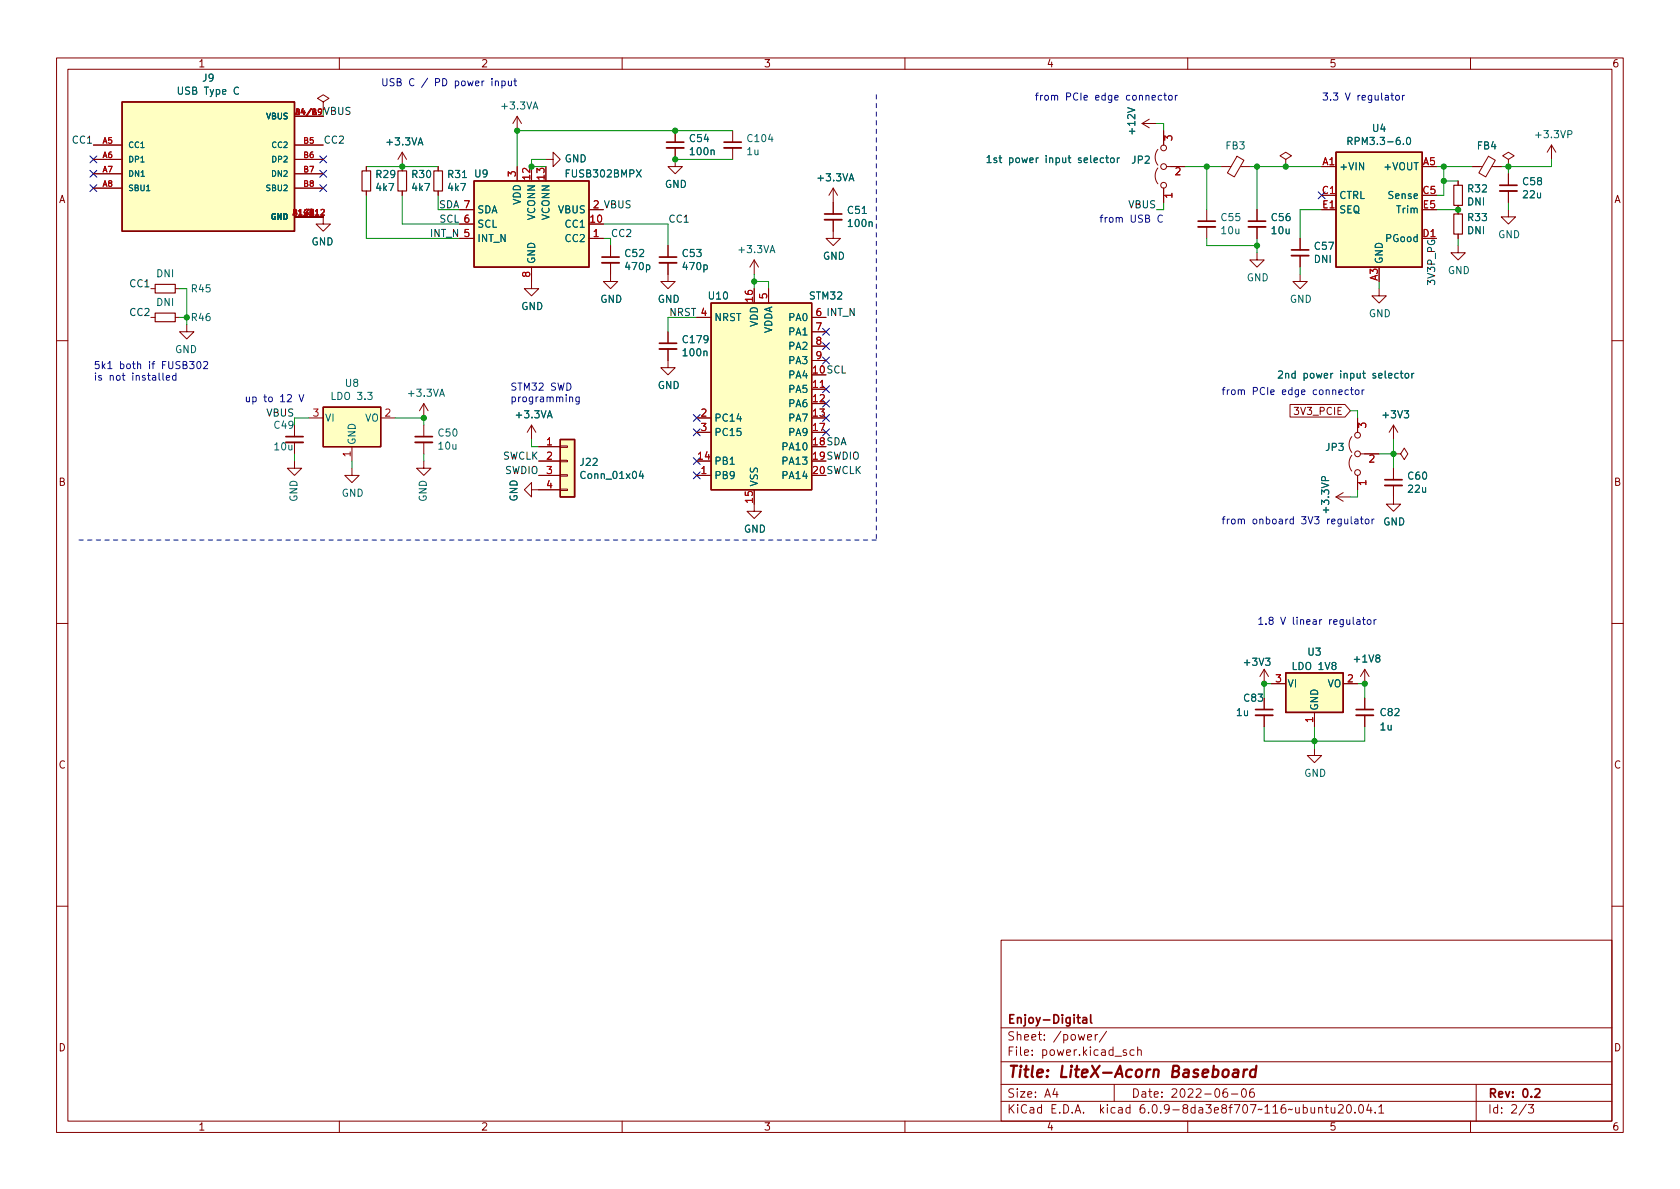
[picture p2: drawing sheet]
<svg xmlns="http://www.w3.org/2000/svg" width="297mm" height="210mm" viewBox="0 0 297 210" stroke-linecap="round" stroke-linejoin="round" font-family="sans-serif">
<g fill="none" stroke="#840000" stroke-width=".18">
<path d="M10 10.2h277v190.1h-277zM12 12.2h273v186.1h-273zM57.1 18l1.1-.6-1.1-.6-1 .6 1 .6v1.3M60 10.2v2M110 10.2v2M160 10.2v2M210 10.2v2M260 10.2v2M16.5 25.6h5.1M16.5 28.2h5.1M16.5 30.7h5.1M16.5 33.3h5.1"/>
<path d="M52.1 38.3h5v1.3h-1.2l1.2 1.3 1.3-1.3h-1.3M52.1 20.6h5M52.1 25.6h5M52.1 28.2h5M52.1 30.7h5M52.1 33.3h5M64.8 29.5v.7M64.8 33.8v.7M71.1 26.9v3.3M71.1 33.8v.7M71.1 26.9l-.7 1.3M71.1 26.9l.8 1.3"/>
<path d="M77.5 29.5v.7M77.5 33.8v.7M81.3 37.1h2.5M81.3 39.6h2.5M91.4 20.6v2.5M91.4 29.5v2.5M91.4 20.6l-.7 1.2M91.4 20.6l.8 1.2M96.5 28.2h1.3v-1.3l1.3 1.3-1.3 1.3v-1.3M104.1 37.1h2.6M119.4 26.2v3.3h1.2l-1.2 1.2-1.3-1.2h1.3M119.4 23.1v2"/>
<path d="M129.5 23.1v2M129.5 26.2v2M147.3 38.9v3.3h1.3l-1.3 1.2-1.3-1.2h1.3M147.3 33.3l-.7 1.2M147.3 33.3v4.5M147.3 33.3l.8 1.2M201.9 21.8l1.3 .8M201.9 21.8h2.6M203.2 21.1l-1.3 .7M204.7 29.7a2.26 2.26 0 0 0 0 2.8M204.7 26.4a2.26 2.26 0 0 0 0 2.8M205.7 23.1v2.5"/>
<path d="M205.7 33.3v2.5M206.2 29.5h3.3M213.4 37.1v2M215.9 29.5h1.8M218.7 27.6l1.2 .7-1.7 3-1.2-.7zM219.3 29.5h1.7M222.2 37.1v2M227.3 28.2l1-.6-1-.7-1 .7 1 .6v1.3M227.3 29.5h.1M257.8 32v.8M257.8 36.3v1.5M260.3 29.5h1.8"/>
<path d="M263.2 27.6l1.2 .7-1.7 3-1.2-.7zM263.8 29.5h1.6M266.7 28.2l1-.6-1-.7-1 .7 1 .6v1.3M266.7 29.5h.1M266.7 37.1v1.2h1.3l-1.3 1.3-1.3-1.3h1.3M266.7 30.7v2.1M266.7 33.8v2M274.3 25.6l-.7 1.3M274.3 25.6v2.6M274.3 25.6l.8 1.3M26.7 51h.7M26.7 56.1h.7"/>
<path d="M31 51h.7M31 56.1h.7M33 57.4v1.3h-1.3l1.3 1.2 1.3-1.2h-1.3M81.3 42.2h2.5M94 47.2v3.8h1.2l-1.2 1.3-1.3-1.3h1.3M104.1 42.2h2.6M107.9 46.5v3.3h1.3l-1.3 1.2-1.2-1.2h1.2M107.9 43.4v2.1M118.1 46.5v3.3h1.3l-1.3 1.2-1.3-1.2h1.3M118.1 43.4v2.1M118.1 58.7v2M123.2 56.1h2.5"/>
<path d="M133.3 46l-.7 1.2M133.3 46v2.5M133.3 46l.8 1.2M135.9 51v2.6M143.5 56.1h2.5M143.5 58.7h2.5M213.4 40.1v2.1M222.2 44.7v1.3h1.3l-1.3 1.2-1.2-1.2h1.2M222.2 40.1v2.1M229.9 48.5v1.3h1.2l-1.2 1.2-1.3-1.2h1.3M229.9 42.2v2M229.9 45.2v2"/>
<path d="M243.8 51v1.3h1.3l-1.3 1.3-1.2-1.3h1.2M257.8 43.4v1.3h1.3l-1.3 1.3-1.3-1.3h1.3M257.8 41.4v.8M10 60.2h2M52.1 75.2v2M52.1 78.2v2.1M54.6 73.9h2.5M62.2 79v2.5M67.3 73.9h2.5M74.9 71.4l-.7 1.2M74.9 71.4v2.5M74.9 75.2v2"/>
<path d="M74.9 78.2v2.1M74.9 71.4l.8 1.2M94 75.2l-.8 1.2M94 75.2v2.5M94 75.2l.7 1.2M95.2 79h3.9M99.1 78.9h1.2v.2h-1.2zM118.1 61.7v3.3h1.3l-1.3 1.3-1.3-1.3h1.3M123.2 73.9h2.5M123.2 76.4h2.5M143.5 68.8h2.5M143.5 61.2h2.5"/>
<path d="M143.5 63.7h2.5M228.1 71.5h9.7l1 1.1-1 1.1h-9.7zM239 77.2a2.26 2.26 0 0 0 0 2.8M240 73.9v2.5M246.4 75.2l-.8 1.2M246.4 75.2v2.5M246.4 75.2l.7 1.2M285 60.2h2M52.1 81.5v1.3h-1.3l1.3 1.3 1.2-1.3h-1.2M62.2 82.8v1.3h1.3l-1.3 1.2-1.2-1.2h1.2M74.9 81.5v1.3h-1.2l1.2 1.3 1.3-1.3h-1.3M94 86.6v-1.3l-1.3 1.3 1.3 1.3v-1.3h5.1"/>
<path d="M95.2 81.5h3.9M95.2 84.1h3.9M99.1 86.5h1.2v.2h-1.2zM99.1 83.9h1.2v.3h-1.2zM99.1 81.4h1.2v.3h-1.2zM123.2 84.1h2.5M133.3 89.1v1.3h1.3l-1.3 1.3-1.2-1.3h1.2M236.2 87.9l1.3 .7M236.2 87.9h2.6M237.5 87.1l-1.3 .8M239 80.5a2.26 2.26 0 0 0 0 2.8M240 84.1v2.5"/>
<path d="M240.5 80.3h3.3M246.4 85.8v3.3h1.2l-1.2 1.3-1.3-1.3h1.3M246.4 80.3h1.2l.7-1.1 .6 1.1-.6 1-.7-1M246.4 80.3h.1M246.4 82.8v2M10 110.2h2M223.5 118.4v2.5M223.5 118.4l-.7 1.2M223.5 118.4l.8 1.2M241.3 118.4v2.5M241.3 118.4l-.8 1.2M241.3 118.4l.8 1.2"/>
<path d="M285 110.2h2M223.5 123.4v2.1M223.5 126.5v2M224.8 120.9h2.5M232.4 132.3v1.3h1.3l-1.3 1.3-1.3-1.3h1.3M232.4 126v2.5M237.5 120.9h2.5M241.3 123.4v2.1M241.3 126.5v2M10 160.2h2M177 166.3h108v32h-108zM285 160.2h2"/>
<path d="M60 198.3v2M110 198.3v2M160 198.3v2M177 194.8h108M177 191.8h108M177 187.8h108M177 181.8h108M186.5 192.5l-.4 1h1M186.9 193v1M192.3 183.4l.7-.1-.1-.3-.4-.1-.2 .2 .1 .8h.5M193.6 182.9v1M194.1 182.9l-.3 .1-.2 .2"/>
<path d="M195.6 182.4l-1.2 1.9M197 191.8v3M199.1 185.7l-.3-.1-.2 .2v.3l.5 .1v.4h-.5M200.5 185.7l-.4-.1-.3 .3v.4l.1 .3h.6M201.1 185.8l.3-.2 .3 .1 .1 .9M201.1 185.1v1.5M210 198.3v2M216.9 192.5a.59 .59 0 0 0-.7 .7v.5l.2 .3h.4l.2-.1 .1-.5-.2-.2-.4-.1-.3 .3M217.7 193.5h1.2M219.7 192.6l.2-.1a.81 .81 0 0 1 .5 .7 .81 .81 0 0 1-.3 .8h-.1a.81 .81 0 0 1-.6-.6 .81 .81 0 0 1 .3-.8zM221.6 192.5a.59 .59 0 0 0-.7 .7v.5l.2 .3h.4l.2-.1 .1-.5-.2-.2-.4-.1-.3 .3M233.1 196l.3-.2 .3 .1 .1 .9"/>
<path d="M233.1 195.8v1M234.3 195.8h.6M234.5 195.3v1.3l.4 .2M235.4 195.8v1h.4l.2-.1M236 195.8v1M236.6 195.5l.6-.2 .2 .2 .1 .3-.9 1h.9M238.3 195.4l.1-.1a.81 .81 0 0 1 .6 .7 .81 .81 0 0 1-.3 .8h-.1a.81 .81 0 0 1-.6-.6 .81 .81 0 0 1 .3-.8zM239.6 196.7v.1M240.4 195.4l.2-.1a.81 .81 0 0 1 .6 .7 .81 .81 0 0 1-.3 .8h-.2a.81 .81 0 0 1-.6-.6 .81 .81 0 0 1 .3-.8zM242 195.3l-.4 1h1M242.4 195.8v1M243.1 196.7v.1"/>
<path d="M243.8 195.8l.4-.5v1.5M243.8 196.8h.8M260 198.3v2M261 191.8v6.5M269.9 195.3l-1.3 1.9M270.2 195.3h1l-.6 .6 .5 .1v.7l-.2 .1h-.5l-.2-.1"/>
<circle cx="205.7" cy="32.8" r=".51"/>
<circle cx="205.7" cy="29.5" r=".51"/>
<circle cx="205.7" cy="26.2" r=".51"/>
<circle cx="240" cy="77" r=".51"/>
<circle cx="240" cy="83.6" r=".51"/>
<circle cx="240" cy="80.3" r=".51"/>
</g>
<g fill="none" stroke="#840000" stroke-width=".3">
<path d="M117.9 25.1h3M128 25.1h3.1M145.8 37.8h3M211.8 39.1h3.1M220.7 39.1h3.1M265.2 32.8h3M106.4 45.5h3.1M116.6 45.5h3M228.3 44.2h3.1M50.5 77.2h3.1M73.4 77.2h3.1M116.6 60.7h3"/>
<path d="M244.9 84.8h3M222 125.5h3M239.8 125.5h3M192.8 179.4v1.3l.3 .2M191.5 180h.6v.9M192.1 180.3l-.5 .1a.29 .29 0 0 0-.2 .2 .29 .29 0 0 0 .2 .3h.5M271.4 192.7l.6-.2 .2 .2 .1 .3-1 1h1"/>
</g>
<path d="M218.1 189.2l.2-.1 .6 .1-.1 1.3M219 189.6l-.7 .1a.4 .4 0 0 0-.4 .3 .4 .4 0 0 0 .3 .5l.7-.1M220 189.1l-.2 1.4M220.5 189.1l-.4 .1-.2 .3M222 189.2a.66 .66 0 0 0-.9 .3l-.1 .6 .1 .3 .2 .1 .6-.1M222.1 188.5l-.2 2" fill="none" stroke="#840000" stroke-width=".4"/>
<g fill="none" stroke="#840000" stroke-width=".33">
<path d="M117.9 26.2h3M128 26.2h3.1M145.8 38.9h3M265.2 33.8h3M106.4 46.5h3.1M116.6 46.5h3M211.8 40.1h3.1M220.7 40.1h3.1M228.3 45.2h3.1M50.5 78.2h3.1M73.4 78.2h3.1M116.6 61.7h3"/>
<path d="M244.9 85.8h3M222 126.5h3M239.8 126.5h3"/>
</g>
<path d="M64 30.2h1.5v3.6h-1.5zM70.4 30.2h1.5v3.6h-1.5zM76.7 30.2h1.5v3.6h-1.5zM257 37.8h1.6v3.6h-1.6zM257 32.8h1.6v3.5h-1.6zM27.4 50.3h3.6v1.5h-3.6zM27.4 55.4h3.6v1.5h-3.6z" fill="none" stroke="#840000" stroke-width=".2"/>
<g fill="none" stroke="#006464" stroke-width=".18">
<path d="M42.2 15.5a.6 .6 0 0 0-.9 .4 .6 .6 0 0 0 .6 .8l.3-.1M174.5 27.9l.4-.4v1.3M174.5 28.8h.7M195.5 27.9h.5M195.7 27.5v1.1l.3 .2M196.5 28l.3-.1 .2 .3v.3l-.2 .3-.3-.1-.2-.2zM197.6 27.9v.9M197.9 27.9l-.3 .3M238.3 25l.6-.1 .2-.2-.1-.3-.7-.1v1.3M238.6 25l.5 .6M248.8 24.4l.2-.1a.68 .68 0 0 1 .4 .6 .68 .68 0 0 1-.4 .7l-.2-.2-.1-.3zM226 65.7l.5-.1 .3 .4-.8 .9h.8"/>
<path d="M247.6 66h.5M247.8 65.6v1.1l.3 .2M248.5 66.1l.2-.1 .3 .1 .1 .5-.1 .2-.3 .1-.2-.2zM249.6 66v.9M250 66l-.4 .3M113.3 83.3l-.3 .9h.8M113.6 83.8v.8"/>
</g>
<g fill="#ffffc2" stroke="#ffffc2" stroke-width=".18">
<path d="M227.3 119h10.2v7h-10.2z"/>
<path d="M99.1 77.7h2.5v10.2h-2.5z"/>
<path d="M83.8 32h20.3v15.2h-20.3z"/>
<path d="M236.2 26.9h15.3v20.3h-15.3z"/>
<path d="M21.6 18h30.5v22.9h-30.5z"/>
<path d="M125.7 53.6h17.8v33h-17.8z"/>
<path d="M57.1 72h10.2v7h-10.2z"/>
</g>
<path d="M21.6 18h30.5v22.9h-30.5zM83.8 32h20.3v15.2h-20.3zM236.2 26.9h15.3v20.3h-15.3zM125.7 53.6h17.8v33h-17.8zM57.1 72h10.2v7h-10.2zM99.1 77.7h2.5v10.2h-2.5zM227.3 119h10.2v7h-10.2z" fill="none" stroke="#840000" stroke-width=".25"/>
<path d="M51.8 38l.3-1 .4 1M56.8 37.1l.3-.1 .2 .3-.6 .7h.6" fill="none" stroke="#a90000" stroke-width=".18"/>
<g fill="none" stroke="#0000c2" stroke-width=".18">
<path d="M87 13.9v.1M87 14.3v.9M87.6 14.4l.2-.1 .3 .1v.8M87.6 14.3v.9M88.7 14.4l.4-.1 .2 .3-.1 .5h-.5M88.7 14.3v1.3M89.9 14.3v.8l.3 .1 .2-.2M90.4 14.3v.9M90.9 14.3h.4M91 13.9v1.1l.3 .2M203.7 17.3l.6-.1-.1-.3h-.3l-.2 .1 .1 .6h.4M205.4 16.9h-.4l-.2 .2 .1 .5h.5"/>
<path d="M205.8 16.9h.4M205.9 16.4v1.1l.3 .2M206.7 16.9h.3l.3 .2v.4l-.3 .2-.3-.1-.1-.1zM207.8 16.9v.8M208.2 16.9l-.4 .2M245.9 16.9h.5M246.1 16.4v1.1l.3 .2M246.8 17l.2-.1 .4 .1v.5l-.1 .1-.3 .1-.2-.1zM248 16.9v.8M248.3 16.9l-.3 .2M205.5 38.1a.6 .6 0 0 0-.8 .5 .6 .6 0 0 0 .6 .7l.2-.1M28.1 66v1.1l.2 .1"/>
<path d="M28.8 66v1.1l.2 .1M29.4 66.8l.6-.1v-.2l-.4-.1-.2 .2 .1 .6h.5M31.1 66.5l-.4-.1-.2 .2 .1 .6h.5M31.1 66v1.2M33.5 63.9h.8l-.4 .5 .3 .1v.6l-.1 .1-.6-.1M35 64l.1-.1a.68 .68 0 0 1 .4 .7 .68 .68 0 0 1-.4 .6 .84 .84 0 0 1-.1-1.2zM36 64l.5-.1 .2 .4-.8 .9h.8M52.9 69.8l.4 1.2 .4-1.2M100.7 70.3l.2-.1 .3 .1 .1 .7M102.4 70.2v1l-.2 .3-.3-.1M102.4 70.3l-.4-.1-.2 .2 .1 .6h.5M236.7 69.4l.6-.2v-.2l-.4-.1-.2 .2 .1 .6h.5"/>
<path d="M238.4 69l-.3-.1-.3 .3 .1 .5h.5M238.8 68.9h.5M239 68.5v1.1l.3 .2M239.7 69l.3-.1 .3 .3v.3l-.3 .3-.3-.1-.1-.2zM240.8 68.9v.9M241.2 68.9l-.4 .3M237.7 91.8l.1 .8h.3l.2-.1M238.3 91.8v.8M238.9 91.4v1.1l.2 .1M239.6 91.9h.4l.1 .7M240.1 92.1l-.4 .1-.2 .1 .2 .3h.4M240.5 91.8h.5"/>
<path d="M240.7 91.4v1.1l.3 .1M241.5 91.9l.3-.1 .2 .2v.4l-.2 .2h-.3l-.1-.2zM242.6 91.8v.8M242.9 91.8l-.3 .2M239.3 109.1v1.1l.1 .2M239.9 109.6h.5l.1 .8M240.5 109.9h-.5l-.1 .2 .1 .3h.5M240.9 109.6h.5M241.1 109.1v1.1l.3 .2M241.9 109.6h.3l.2 .2v.4l-.2 .2h-.3l-.2-.2zM242.9 109.6v.8M243.3 109.6l-.4 .2"/>
</g>
<path d="M154.9 16.8v78.7M154.9 95.5h-140.9" fill="none" stroke="#0000c2" stroke-width=".18" stroke-dasharray=".8 .8"/>
<g fill="none" stroke="#009600" stroke-width=".18">
<path d="M64.8 29.5h12.7M64.8 34.5v7.7h16.5M71.1 34.5v5.1h10.2M77.5 34.5v2.6h3.8M96.5 28.2h-2.5v1.3h2.5M106.7 39.6h11.4v3.8M119.4 28.2h10.1M129.5 23.1h-38.1v6.4M204.5 21.8h1.2v1.3M205.7 35.8v1.3h-1.2M209.5 29.5h6.4M213.4 29.5v7.6"/>
<path d="M221 29.5h12.7M222.2 29.5v7.6M233.7 37.1h-3.8v5.1M254 29.5h6.3M254 37.1h3.8M255.3 29.5v5h-1.3M255.3 32h2.5M266.7 29.5v1.2M266.7 35.8v1.3M274.3 28.2v1.3h-8.9M31.7 56.1h1.3M31.7 51h1.3v6.4"/>
<path d="M106.7 42.2h1.2v1.2M123.2 56.1h-5.1v2.6M133.3 49.8h2.6v1.2M133.3 48.5v2.5M213.4 42.2v1.2h8.8M222.2 42.2v2.5M229.9 47.2v1.3M243.8 49.8v1.2M257.8 42.2v1.2M52.1 73.9h2.5M69.8 73.9h5.1v1.3M94 77.7v1.3h1.2"/>
<path d="M238.8 72.6h1.2v1.3M246.4 77.7v5.1M52.1 80.3v1.2M62.2 81.5v1.3M74.9 80.3v1.2M240 86.6v1.3h-1.2M243.8 80.3h2.6M223.5 128.5v2.6h17.8v-2.6M224.8 120.9h-1.3v2.5M232.4 128.5v3.8M240 120.9h1.3v2.5"/>
</g>
<g fill="none" stroke="#000084" stroke-width=".18">
<path d="M15.9 30.1l1.2 1.2M15.9 27.6l1.2 1.2M15.9 32.7l1.2 1.2M17.1 30.1l-1.2 1.2M17.1 27.6l-1.2 1.2M17.1 32.7l-1.2 1.2M56.5 30.1l1.3 1.2M56.5 27.6l1.3 1.2M56.5 32.7l1.3 1.2M57.8 30.1l-1.3 1.2M57.8 27.6l-1.3 1.2M57.8 32.7l-1.3 1.2"/>
<path d="M233.1 33.9l1.2 1.2M234.3 33.9l-1.2 1.2M145.4 58.1l1.3 1.2M146.7 58.1l-1.3 1.2M122.6 73.3l1.2 1.2M122.6 75.8l1.2 1.3M123.8 73.3l-1.2 1.2M123.8 75.8l-1.2 1.3M145.4 73.3l1.3 1.2M145.4 75.8l1.3 1.3M145.4 70.8l1.3 1.2M145.4 68.2l1.3 1.2"/>
<path d="M145.4 63.1l1.3 1.3M145.4 60.6l1.3 1.2M146.7 60.6l-1.3 1.2M146.7 73.3l-1.3 1.2M146.7 75.8l-1.3 1.3M146.7 70.8l-1.3 1.2M146.7 68.2l-1.3 1.2M146.7 63.1l-1.3 1.3M122.6 80.9l1.2 1.2M122.6 83.5l1.2 1.2M123.8 80.9l-1.2 1.2M123.8 83.5l-1.2 1.2"/>
</g>
<g fill="#009600" stroke="#009600" stroke-width=".18">
<circle cx="71.1" cy="29.5" r=".46"/>
<circle cx="33" cy="56.1" r=".46"/>
<circle cx="133.3" cy="49.8" r=".46"/>
<circle cx="119.4" cy="28.2" r=".46"/>
<circle cx="119.4" cy="23.1" r=".46"/>
<circle cx="222.2" cy="29.5" r=".46"/>
<circle cx="227.3" cy="29.5" r=".46"/>
<circle cx="213.4" cy="29.5" r=".46"/>
<circle cx="222.2" cy="43.4" r=".46"/>
<circle cx="74.9" cy="73.9" r=".46"/>
<circle cx="91.4" cy="23.1" r=".46"/>
<circle cx="94" cy="29.5" r=".46"/>
<circle cx="223.5" cy="120.9" r=".46"/>
<circle cx="232.4" cy="131.1" r=".46"/>
<circle cx="246.4" cy="80.3" r=".46"/>
<circle cx="241.3" cy="120.9" r=".46"/>
<circle cx="257.8" cy="37.1" r=".46"/>
<circle cx="255.3" cy="32" r=".46"/>
<circle cx="255.3" cy="29.5" r=".46"/>
<circle cx="266.7" cy="29.5" r=".46"/>
</g>
<text font-size="2.8" fill="#840000" x="178" y="190.6">Title: LiteX-Acorn Baseboard</text>
<g font-size="2.1" fill="#840000">
<text x="178" y="184">Sheet: /power/</text>
<text x="178" y="181">Enjoy-Digital</text>
<text x="178" y="186.7">File: power.kicad_sch</text>
<text x="178" y="196.9">KiCad E.D.A. kicad 6.0.9-8da3e8f707~116~ubuntu20.04.1</text>
<text x="178" y="194.1">Size: A4</text>
<text x="200" y="194.1">Date: 2022-06-06</text>
<text x="263" y="194.1">Rev: 0.2</text>
<text x="263" y="196.9">Id: 2/3</text>
</g>
<g font-size="1.8" fill="#840000">
<text x="35" y="11.9">1</text>
<text x="85" y="11.9">2</text>
<text x="135" y="11.9">3</text>
<text x="185" y="11.9">4</text>
<text x="235" y="11.9">5</text>
<text x="285" y="11.9">6</text>
<text x="57.1" y="20.3">VBUS</text>
<text x="10.3" y="35.9">A</text>
<text x="285.3" y="35.9">A</text>
<text x="229.2" y="73.4">3V3_PCIE</text>
<text x="10.3" y="85.9">B</text>
<text x="285.3" y="85.9">B</text>
<text x="10.3" y="135.9">C</text>
<text x="285.3" y="135.9">C</text>
<text x="10.3" y="185.9">D</text>
<text x="285.3" y="185.9">D</text>
<text x="35" y="199.9">1</text>
<text x="85" y="199.9">2</text>
<text x="135" y="199.9">3</text>
<text x="185" y="199.9">4</text>
<text x="235" y="199.9">5</text>
<text x="285" y="199.9">6</text>
</g>
<g font-size="1.8" fill="#006464">
<text x="31.8" y="16.7">USB Type C</text>
<text x="35.8" y="14.4">J9</text>
<text x="88.8" y="19.3">+3.3VA</text>
<text x="200.7" y="23.5" transform="rotate(-90 200.7 23.5)">+12V</text>
<text x="242.7" y="23.3">U4</text>
<text x="68.5" y="25.7">+3.3VA</text>
<text x="99.8" y="28.7">GND</text>
<text x="122" y="25.1">C54</text>
<text x="122.2" y="27.4">100n</text>
<text x="132.1" y="27.4">1u</text>
<text x="132.3" y="25.1">C104</text>
<text x="176" y="28.8">1st power input selector</text>
<text x="200.2" y="28.9">JP2</text>
<text x="216.8" y="26.4">FB3</text>
<text x="239.1" y="25.6">RPM3.3-6.0</text>
<text x="261.2" y="26.4">FB4</text>
<text x="271.8" y="24.4">+3.3VP</text>
<text x="66.6" y="31.5">R29</text>
<text x="66.6" y="33.8">4k7</text>
<text x="72.9" y="31.5">R30</text>
<text x="72.9" y="33.8">4k7</text>
<text x="79.3" y="31.5">R31</text>
<text x="79.3" y="33.8">4k7</text>
<text x="84" y="31.4">U9</text>
<text x="100.2" y="31.4">FUSB302BMPX</text>
<text x="117.5" y="33.2">GND</text>
<text x="144.7" y="32">+3.3VA</text>
<text x="236.7" y="30.1">+VIN</text>
<text x="236.7" y="35.2">CTRL</text>
<text x="245" y="30.1">+VOUT</text>
<text x="245.7" y="35.2">Sense</text>
<text x="259.6" y="34">R32</text>
<text x="269.3" y="32.7">C58</text>
<text x="269.4" y="35">22u</text>
<text x="84.3" y="40.3">SCL</text>
<text x="84.3" y="37.7">SDA</text>
<text x="92.1" y="36.2" transform="rotate(-90 92.1 36.2)">VDD</text>
<text x="94.6" y="38.9" transform="rotate(-90 94.6 38.9)">VCONN</text>
<text x="97.2" y="38.9" transform="rotate(-90 97.2 38.9)">VCONN</text>
<text x="98.7" y="37.7">VBUS</text>
<text x="100.1" y="40.3">CC1</text>
<text x="150" y="37.8">C51</text>
<text x="150.1" y="40.1">100n</text>
<text x="216" y="39.1">C55</text>
<text x="216" y="41.4">10u</text>
<text x="224.9" y="39.1">C56</text>
<text x="224.9" y="41.4">10u</text>
<text x="236.7" y="37.7">SEQ</text>
<text x="247.1" y="37.7">Trim</text>
<text x="259.5" y="41.4">DNI</text>
<text x="259.5" y="36.3">DNI</text>
<text x="259.6" y="39.1">R33</text>
<text x="55.1" y="43.4">GND</text>
<text x="84.3" y="42.8">INT_N</text>
<text x="94.6" y="46.7" transform="rotate(-90 94.6 46.7)">GND</text>
<text x="100.1" y="42.8">CC2</text>
<text x="110.6" y="45.4">C52</text>
<text x="110.7" y="47.7">470p</text>
<text x="120.7" y="45.4">C53</text>
<text x="120.9" y="47.7">470p</text>
<text x="130.8" y="44.7">+3.3VA</text>
<text x="145.5" y="45.9">GND</text>
<text x="232.4" y="46.5">DNI</text>
<text x="232.5" y="44.2">C57</text>
<text x="244.5" y="46.7" transform="rotate(-90 244.5 46.7)">GND</text>
<text x="245.2" y="42.8">PGood</text>
<text x="264.9" y="42.1">GND</text>
<text x="27.7" y="49">DNI</text>
<text x="33.9" y="51.7">R45</text>
<text x="106.1" y="53.5">GND</text>
<text x="116.3" y="53.5">GND</text>
<text x="125.4" y="53">U10</text>
<text x="143.2" y="53">STM32</text>
<text x="220.4" y="49.7">GND</text>
<text x="228" y="53.5">GND</text>
<text x="256" y="48.5">GND</text>
<text x="27.7" y="54.1">DNI</text>
<text x="33.9" y="56.8">R46</text>
<text x="92.1" y="54.8">GND</text>
<text x="126.2" y="56.8">NRST</text>
<text x="134" y="57.8" transform="rotate(-90 134 57.8)">VDD</text>
<text x="136.5" y="59.1" transform="rotate(-90 136.5 59.1)">VDDA</text>
<text x="139.6" y="56.8">PA0</text>
<text x="139.6" y="59.3">PA1</text>
<text x="242" y="56.1">GND</text>
<text x="30.9" y="62.4">GND</text>
<text x="120.9" y="60.7">C179</text>
<text x="120.9" y="63">100n</text>
<text x="139.6" y="61.8">PA2</text>
<text x="139.6" y="64.4">PA3</text>
<text x="58.9" y="70.7">LDO 3.3</text>
<text x="61.1" y="68.4">U8</text>
<text x="72.3" y="70.1">+3.3VA</text>
<text x="116.3" y="68.8">GND</text>
<text x="139.6" y="66.9">PA4</text>
<text x="139.6" y="69.5">PA5</text>
<text x="227.5" y="66.9">2nd power input selector</text>
<text x="57.4" y="74.5">VI</text>
<text x="64.5" y="74.5">VO</text>
<text x="77.6" y="77.2">C50</text>
<text x="91.4" y="74">+3.3VA</text>
<text x="126.2" y="74.5">PC14</text>
<text x="126.2" y="77.1">PC15</text>
<text x="139.6" y="72">PA6</text>
<text x="139.6" y="74.5">PA7</text>
<text x="139.6" y="77.1">PA9</text>
<text x="244.7" y="74">+3V3</text>
<text x="48.6" y="79.6">10u</text>
<text x="62.9" y="78.7" transform="rotate(-90 62.9 78.7)">GND</text>
<text x="77.6" y="79.5">10u</text>
<text x="102.7" y="82.4">J22</text>
<text x="126.2" y="82.2">PB1</text>
<text x="138.6" y="79.6">PA10</text>
<text x="138.6" y="82.2">PA13</text>
<text x="234.4" y="79.7">JP3</text>
<text x="52.6" y="88.8" transform="rotate(-90 52.6 88.8)">GND</text>
<text x="60.4" y="87.8">GND</text>
<text x="75.4" y="88.8" transform="rotate(-90 75.4 88.8)">GND</text>
<text x="91.5" y="88.7" transform="rotate(-90 91.5 88.7)">GND</text>
<text x="103" y="84.7">Conn_01x04</text>
<text x="126.2" y="84.7">PB9</text>
<text x="134" y="86.1" transform="rotate(-90 134 86.1)">VSS</text>
<text x="138.6" y="84.7">PA14</text>
<text x="249" y="84.8">C60</text>
<text x="249.1" y="87.1">22u</text>
<text x="131.5" y="94.2">GND</text>
<text x="235" y="90.4" transform="rotate(-90 235 90.4)">+3.3VP</text>
<text x="244.5" y="92.9">GND</text>
<text x="220.2" y="117.7">+3V3</text>
<text x="228.7" y="118.5">LDO 1V8</text>
<text x="231.3" y="115.9">U3</text>
<text x="239.6" y="117.1">+1V8</text>
<text x="220" y="124.1">C83</text>
<text x="227.6" y="121.5">VI</text>
<text x="233" y="125.7" transform="rotate(-90 233 125.7)">GND</text>
<text x="234.7" y="121.5">VO</text>
<text x="218.7" y="126.6">1u</text>
<text x="244.1" y="129.2">1u</text>
<text x="244.1" y="126.6">C82</text>
<text x="230.6" y="137.4">GND</text>
</g>
<g font-size="1.8" fill="#0000c2">
<text x="67.3" y="15.2">USB C / PD power input</text>
<text x="182.9" y="17.8">from PCIe edge connector</text>
<text x="233.7" y="17.8">3.3 V regulator</text>
<text x="194.3" y="39.4">from USB C</text>
<text x="16.5" y="65.3">5k1 both if FUSB302</text>
<text x="16.5" y="67.3">is not installed</text>
<text x="43.2" y="71.1">up to 12 V</text>
<text x="90.2" y="69.1">STM32 SWD</text>
<text x="90.2" y="71.1">programming</text>
<text x="215.9" y="69.8">from PCIe edge connector</text>
<text x="215.9" y="92.7">from onboard 3V3 regulator</text>
<text x="222.2" y="110.5">1.8 V linear regulator</text>
</g>
<g font-size="1.8" fill="#0f0f0f">
<text x="13" y="25.4">CC1</text>
<text x="57.1" y="25.4">CC2</text>
<text x="76.2" y="41.9">INT_N 5</text>
<text x="77.5" y="36.8">SDA 7</text>
<text x="77.7" y="39.4">SCL 6</text>
<text x="104.9" y="36.8">2 VBUS</text>
<text x="107.9" y="41.9">CC2</text>
<text x="118.1" y="39.4">CC1</text>
<text x="199.6" y="36.8">VBUS</text>
<text x="23.1" y="50.8">CC1</text>
<text x="253.7" y="50" transform="rotate(-90 253.7 50)">3V3P_PG</text>
<text x="23.1" y="55.9">CC2</text>
<text x="118.4" y="55.9">NRST 4</text>
<text x="144.3" y="55.9">6 INT_N</text>
<text x="143.8" y="66">10SCL</text>
<text x="47.2" y="73.6">VBUS</text>
<text x="88.8" y="81.3">SWCLK</text>
<text x="89.3" y="83.8">SWDIO</text>
<text x="143.8" y="78.7">18SDA</text>
<text x="143.8" y="81.3">19SWDIO</text>
<text x="143.8" y="83.8">20SWCLK</text>
</g>
<g font-size="1.8" fill="#a90000">
<text x="207.3" y="24.9" transform="rotate(-90 207.3 24.9)">3</text>
<text x="233.8" y="29.2">A1</text>
<text x="251.6" y="29.2">A5</text>
<text x="91.2" y="31.2" transform="rotate(-90 91.2 31.2)">3</text>
<text x="93.7" y="31.7" transform="rotate(-90 93.7 31.7)">12</text>
<text x="96.3" y="31.7" transform="rotate(-90 96.3 31.7)">13</text>
<text x="207.3" y="35" transform="rotate(-90 207.3 35)">1</text>
<text x="207.8" y="31">2</text>
<text x="233.8" y="34.3">C1</text>
<text x="251.6" y="34.3">C5</text>
<text x="82.1" y="41.9">5</text>
<text x="82.1" y="39.4">6</text>
<text x="82.1" y="36.8">7</text>
<text x="104.4" y="39.4">10</text>
<text x="104.9" y="41.9">1</text>
<text x="104.9" y="36.8">2</text>
<text x="233.9" y="36.8">E1</text>
<text x="251.6" y="41.9">D1</text>
<text x="251.6" y="36.8">E5</text>
<text x="93.7" y="49" transform="rotate(-90 93.7 49)">8</text>
<text x="133.1" y="53.3" transform="rotate(-90 133.1 53.3)">16</text>
<text x="135.6" y="52.8" transform="rotate(-90 135.6 52.8)">5</text>
<text x="243.6" y="49.6" transform="rotate(-90 243.6 49.6)">A3</text>
<text x="124" y="55.9">4</text>
<text x="144.3" y="58.4">7</text>
<text x="144.3" y="55.9">6</text>
<text x="144.3" y="61">8</text>
<text x="144.3" y="63.5">9</text>
<text x="143.8" y="68.6">11</text>
<text x="143.8" y="71.1">12</text>
<text x="143.8" y="66">10</text>
<text x="55.4" y="73.7">3</text>
<text x="68.1" y="73.7">2</text>
<text x="124" y="73.7">2</text>
<text x="124" y="76.2">3</text>
<text x="143.8" y="73.7">13</text>
<text x="143.8" y="76.2">17</text>
<text x="241.6" y="75.7" transform="rotate(-90 241.6 75.7)">3</text>
<text x="62" y="80.8" transform="rotate(-90 62 80.8)">1</text>
<text x="96.7" y="78.7">1</text>
<text x="96.7" y="81.3">2</text>
<text x="96.7" y="83.8">3</text>
<text x="123.5" y="81.3">14</text>
<text x="124" y="83.8">1</text>
<text x="143.8" y="78.7">18</text>
<text x="143.8" y="81.3">19</text>
<text x="143.8" y="83.8">20</text>
<text x="242.1" y="81.8">2</text>
<text x="96.7" y="86.4">4</text>
<text x="133.1" y="88.9" transform="rotate(-90 133.1 88.9)">15</text>
<text x="241.6" y="85.8" transform="rotate(-90 241.6 85.8)">1</text>
<text x="225.6" y="120.6">3</text>
<text x="238.3" y="120.6">2</text>
<text x="232.2" y="127.7" transform="rotate(-90 232.2 127.7)">1</text>
</g>
<text font-size="1.8" fill="#009600" x="48.6" y="75.8">C49</text>
<g font-size="1.4" fill="#006464">
<text x="47.1" y="21.1">VBUS</text>
<text x="22.6" y="26.2">CC1</text>
<text x="22.6" y="28.7">DP1</text>
<text x="48.2" y="26.2">CC2</text>
<text x="48.3" y="28.7">DP2</text>
<text x="22.6" y="31.2">DN1</text>
<text x="22.6" y="33.8">SBU1</text>
<text x="47.3" y="33.8">SBU2</text>
<text x="48.2" y="31.2">DN2</text>
<text x="47.9" y="38.9">GND</text>
</g>
<g font-size="1.4" fill="#a90000">
<text x="52.6" y="20.3">B4/A9</text>
<text x="18.1" y="25.4">A5</text>
<text x="18.1" y="27.9">A6</text>
<text x="53.7" y="25.4">B5</text>
<text x="53.7" y="27.9">B6</text>
<text x="18.1" y="30.5">A7</text>
<text x="18.1" y="33">A8</text>
<text x="53.7" y="30.5">B7</text>
<text x="53.7" y="33">B8</text>
<text x="52.2" y="38.1">B1/A12</text>
<text x="53.7" y="38.1">G1</text>
<text x="54.8" y="38.1">2</text>
</g>
</svg>
